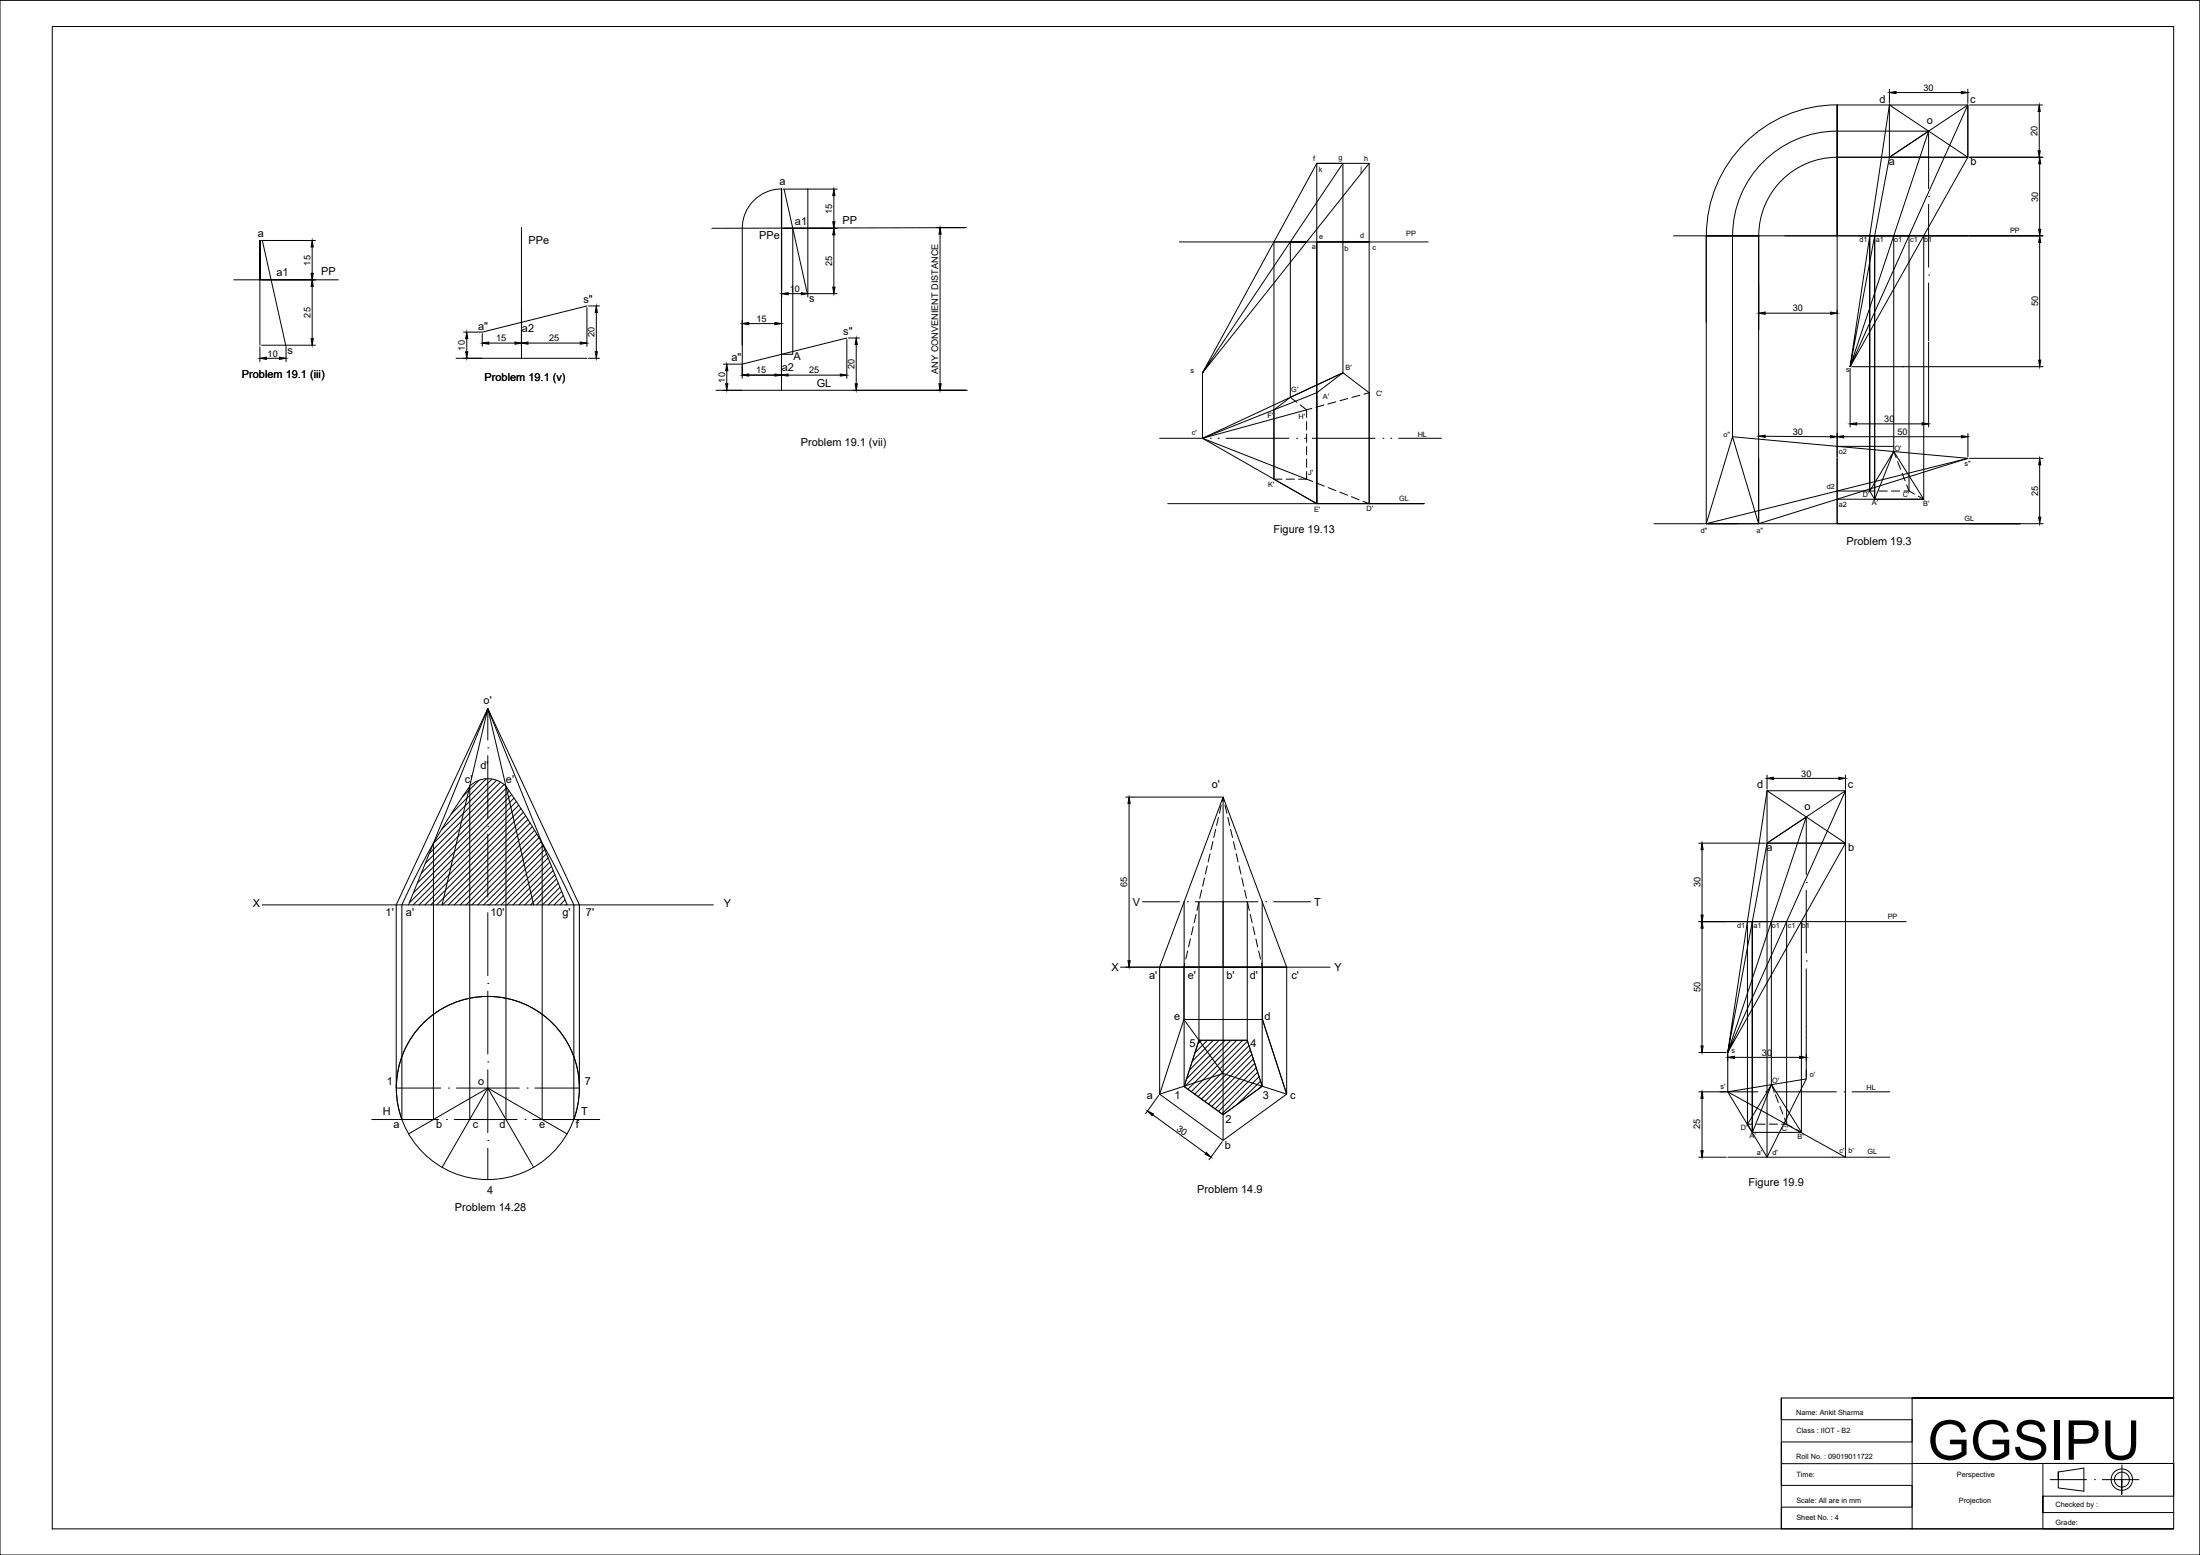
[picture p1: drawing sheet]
<svg xmlns="http://www.w3.org/2000/svg" width="841mm" height="594mm" viewBox="0 0 841 594" stroke-linecap="round" stroke-linejoin="round" font-family="sans-serif">
<!-- layer: 0 -->
<g fill="none" stroke="#000" stroke-width=".38">
<path d="M0 .1h841v594h-841zM20 10.1h811v574h-811zM722.3 34.1v5.4M724.8 35.4h25M752.3 34.1v5.4M702.3 40.1h20M702.3 40.1a50 50 0 0 0-50 50M722.3 40.1l30 20v-20h-30v20h30h-50a30 30 0 0 0-30 30v35.9v-35.9h-20v33.1M722.3 40.1l-15 100 45-80v-20l-45 100 15-80 15-10-30 90M752.3 40.1l-30 20M752.9 40.1h27.9M779.6 42.6v15"/>
<path d="M298.8 72.2a15 15 0 0 0-15 15M298.8 72.2v41.3M299.4 72.2h20.6M299.8 72.4l8.8 39.8M308.8 72.2v41.3M318.8 74.7v10M503.4 62.4h20v30h-20zM513.4 62.4v30h10v100M523.4 62.4l-63.7 80 53.7-80h-10l-43.7 80v25M737.3 72.1v-22h-35a40 40 0 0 0-40 40v76.7l90 8.3-100 25M737.3 78.1v24M752.9 60.1h28.1"/>
<path d="M779.7 62.6v25M99.4 91.9v40M100 91.9h20.6M100.3 92l9 40.3M119.3 94.4v10M199.3 86.9v50h-25M283.8 87.2v56.1h14.9v-71.1v40M298.7 99.1v50h-25M299.4 87.2h20.6M303.1 87.2v48.2h-4.4M318.8 89.7v20M358.1 87h10.7"/>
<path d="M359.4 89.5v57.1M369.4 87l-97.3 .2M450.8 92.4h95.2M503.4 92.4v100v-100h10v50M639.7 90.1h141.3M702.3 90.1v-50v160h70h-140M714.8 90.1v97.5v-97.5h1.9v100M723.9 90.1v82.4M735.4 90.1v100.6M779.7 92.6v45M89.4 106.9h39.9M119.3 109.4v20"/>
<path d="M199.3 117.5v14.8M224.4 116.9l-40 10M224.4 117.5v14.8M225 116.9h4.2M228 119.4v15M301.3 112.2h5M309.2 112.2h10.8M672.3 108.7v12.2M674.8 119.6h25M702.3 118.4v1.1M737.3 108.1v22M99.4 132.5v5.6"/>
<path d="M100 131.9h20.6M101.9 136.9h4.9M109.3 132.5v5.6M177.2 136.9h7M177.2 126.9h7M178.4 129.4v5M184.4 127.5v4.8M186.9 131.1h9.9M199.3 136.9h25.1M201.8 131.1h20M225 136.9h4.2M276.6 139.1h7"/>
<path d="M283.7 122.4v9.4M283.7 139.8v4.7M286.2 123.6h10M298.7 122.4v22.1M323.7 129.1l-40 10M323.7 129.7v14.8M324.4 129.1h4.2M327.3 131.6v15M737.3 130.7v32.5M276.6 149.1h7M277.8 141.6v5M286.2 143.3h10"/>
<path d="M298.7 149.1h71.1M301.2 143.3h20M487 156.6l-27.3 10.8M493.3 151.8v-59.4h6.2h-12.5v90.7h3.1M493.3 151.8l20.1-9.4 10 7.6v42.4h-20l-16.4-9.3v-26.5M493.3 151.8l2.5 1.9M493.3 151.8l-6.3 4.8M497 154.7l2.5 1.9v2.9M501.5 156l-41.8 11.4 39.8 15.7M503.4 150.9v41.5l-43.7-25M506.1 154.7l-3.1 .9M510.7 153.5l-3.1 .9"/>
<path d="M513.4 142.4l-53.7 25M513.4 142.4l-10 7.6-16.4 6.6M515.3 152.2l-3.1 .9M519.9 151l-3.1 .8M523.4 150l-2 .6M707.3 140.7v22.5M707.9 140.1h73.1M727.3 140.1h.1M443.3 167.4h16.4M462.7 167.4h.1M465.7 167.4h.1M468.7 167.4h24"/>
<path d="M495.7 167.4h.1M498.7 167.4h.1M499.5 161.1v3.2M499.5 165.8v3.2M499.5 170.6v3.2M499.5 175.4v3.1M501.6 167.4h24.1M528.7 167.4h.1M531.7 167.4h.1M534.7 167.4h16.3M662.3 166.8l10 33.3h-20zM672.3 175.1v25v-110h-20v110h12.1"/>
<path d="M672.3 165.4v.8M674.8 166.7l25 .1M702.3 165.6v8.9M702.3 175.1v25M702.3 170.5h21.6M704.8 166.8h45M709.8 161.9h25M723.9 172.5l-9.1 15.1 1.9 3.1h18.7l-11.5-18.2-7.2 18.2v-100.6h13.1v97.5h-2M723.9 172.5l1 2.4M725.4 176.3l1.2 3M752.3 175.1l-80 25M752.3 165.6v8.9"/>
<path d="M752.9 175.1h28.1M779.7 177.6v20M446.4 192.4h98h-21M491.7 183.1h3.1M496.4 183.1h3.1M499.5 180.1v3M499.5 183.1l2.4 .9M503.3 184.5l3 1.2M507.7 186.3l3 1.2M512.2 188l3 1.2M516.6 189.8l3 1.1M521 191.5l2.4 .9"/>
<path d="M702.3 187.6h14.4M702.3 190.7h33.1M718.3 187.6h3.2M723.1 187.6h3.1M727.2 180.8l1.1 2.9M728.9 185.2l.9 2.4 2.1 1.2M733.3 189.5l2.1 1.2M752.9 200.1h28.1M186.5 270.7v12M183 298.2l-6.2 6.2M185.9 297.5l-13.4 13.5M186.5 285.7h.1"/>
<path d="M186.5 288.7v24M188 297.7l-19.2 19.2M189.8 298.1l-24.1 24.1M191.3 298.8l-27.2 27.3M192.7 299.7l-30.1 30.1M675.5 296.1v5.4M678 297.4h25M705.5 296.1v5.4M179.6 300.4a9.8 9.8 0 0 1 13.8 0M179.6 300.4v127.3M179.6 300.4a279.7 279.7 0 0 0-26 45.3M186.5 315.7h.1"/>
<path d="M186.5 318.7v24M193.4 300.4a280.8 280.8 0 0 1 26 45.3v82a35 35 0 0 0-32.9-47 35 35 0 0 0-32.9 47M193.4 300.4v127.3M193.8 300.9l-32.7 32.7M194.7 302.2l-35.1 35.2M195.6 303.5l-37.6 37.6M196.5 304.9l-40 40M197.4 306.2l-39.5 39.5M198.3 307.6l-38.1 38.1M199.2 308.9l-36.8 36.8M200.1 310.3l-35.4 35.4M201 311.7l-34.1 34"/>
<path d="M201.8 313.1l-32.6 32.6M202.7 314.4l-31.3 31.3M203.5 315.8l-29.8 29.9M204.4 317.2l-28.5 28.5M205.2 318.6l-27.1 27.1M430.4 304.5h36.6M431.6 307v60M464.7 316.9l-.7 3.1M465.8 312.3l-.7 3.1M466.9 307.6l-.7 3.1M467.2 306.1l.4-1.6 .4 1.6M467.6 304.5v65"/>
<path d="M468.3 307.6l.7 3.1M469.4 312.3l.7 3.1M470.5 316.9l.7 3.1M690.5 312.1v22M705.5 302.1l-30 20M165.7 322.2v.1M165.7 322.1v105.6M206 320.1l-25.6 25.6M206.9 321.5l-24.3 24.2M207.3 322.1v105.6M207.6 323l-22.7 22.7M208.2 324.6l-21.1 21.1"/>
<path d="M208.9 326.2l-19.5 19.5M209.5 327.8l-17.9 17.9M210.2 329.4l-16.4 16.3M210.9 331l-14.8 14.7M211.5 332.6l-13.1 13.1M212.1 334.2l-11.5 11.5M212.8 335.8l-9.9 9.9M213.4 337.4l-8.3 8.3M214.1 339l-6.8 6.7M460.5 335.5l-.8 3.1M461.5 330.8l-.7 3.1M462.6 326.2l-.7 3.1"/>
<path d="M463.7 321.5l-.7 3.1M471.5 321.5l.7 3.1M472.6 326.2l.7 3.1M473.7 330.8l.7 3.1M474.7 335.5l.7 3.1M649.4 322.1h25.5M650.7 324.6v25M675.5 322.1h30M675.5 322.1v120M705.5 322.1h-30v-20h30v20l-30-20-15 100 45-80v-20l-45 100 15-80 15-10-30 90v15M705.5 322.1v120l-45-25M100.2 345.7h172.5"/>
<path d="M153.6 345.7v82M156.2 345.7l30.3-75-17.5 75M186.5 345.7h.1M186.5 348.7v24M204 345.7l-17.5-75 30.3 75M214.7 340.5l-5.1 5.2M215.3 342.2l-3.5 3.5M216 343.8l-1.9 1.9M216.7 345.4l-.4 .3M436.8 344.5h14.1M452.7 344.5l14.9-40 14.9 40M452.7 344.5l-9.4 25"/>
<path d="M452.7 344.5v70.5M453.9 344.5h.1M455.1 358.7l-.7 3.1M456.1 354l-.6 3.1M456.9 344.5h24M457.2 349.4l-.7 3.1M458.3 344.7l-.7 3.1M458.3 344.5v52.9M459.4 340.1l-.8 3.1M467.6 344.5v25h-24.3M475.8 340.1l.7 3.1M476.8 344.5v52.9"/>
<path d="M476.9 344.7l.7 3.1M477.9 349.4l.8 3.1M479 354l.7 3.1M480.1 358.7l.7 3.1M482.5 344.5l9.4 25h-9.3l-.4-1.6M482.5 344.5v70.5M483.9 344.5h.1M486.9 344.5h14.1M649.4 352.1h79.3M650.7 354.6v45M669.9 352.5v80M677.2 352.1v62.4"/>
<path d="M688.6 352.1v80.4M690.5 340.1v24M186.5 375.7h.1M186.5 378.7v24M428.3 369.5h80.2M443.3 369.5v48.5l24.3-7.9M453 367.9l-.4 1.6M454 363.3l-.7 3.1M481.2 363.3l.7 3.1M690.5 370.1v41.5M452.6 389.5h30l9.3 28.5-24.3 17.7-24.3-17.7zM458.3 397.4h18.5l5.7 17.6-14.9 10.8-14.9-10.7z"/>
<path d="M459.3 397.4l-1.4 1.4M461.6 397.4l-4.8 4.8M463.8 397.4l-8 8.1M466 397.4l-11.3 11.4M468.3 397.4l-14.7 14.7M470.5 397.4l-17.7 17.8M472.8 397.4l-18.7 18.7M475 397.4l-19.6 19.6M476.9 397.8l-20.2 20.2M477.5 399.5l-19.5 19.4M168.5 415.7h-17v-70l35-75 35 75v70h-17M171.5 415.7h.1"/>
<path d="M174.5 415.7h24M186.5 405.7h.1M186.5 408.7v24M201.5 415.7h.1M442.9 418.5l-5 7M478 401.2l-18.7 18.7M478.6 402.9l-18 17.9M479.1 404.6l-17.2 17.2M479.7 406.2l-16.4 16.5M480.2 407.9l-15.7 15.7M480.8 409.6l-15 15M481.3 411.3l-14.2 14.2"/>
<path d="M481.9 413l-8.9 8.9M482.4 414.8l-1.2 1.1M491.9 418l-24.3-7.9-15-20.6v-20h30v20l9.3 28.5v-48.5h-24.3v66.2M649.4 417.1h22.6M649.4 402.1h10.5M650.7 419.6v20M660.5 417.1l15 25M663 404h25M675 417.1h.1M678 417.1h24M678.1 416.7l-.9-2.3-9.1 15.1 1.8 3.1h18.8l-11.5-18.2-7.3 18.2M678.7 418.2l1.1 3"/>
<path d="M690.5 408.8v3.4l-30 4.9M690.5 412.2l-15 29.9M705 417.1h.1M708 417.1h14.4M142.1 427.7h25.6M156.2 433.2l30.3-17.5 17.5 30.3M170.7 427.7h.1M173.7 427.7h24M186.5 435.7h.1M186.5 438.7v12M200.7 427.7h.1M203.7 427.7h25.6"/>
<path d="M216.8 433.2l-30.3-17.5-17.5 30.3M440.7 425.9l20.2 14.7M467.2 436.2l-5 6.9M668.1 429.5h1.9M671.6 429.5h3.2M676.4 429.5h3.1M680.4 422.7l1.2 2.9M681.1 429.5h1.9M682.2 427.1l.8 2.4 2.2 1.2M683 429.4v-77.3h-13.1v80.4v-80.4h-1.9v77.3M686.6 431.4l2.1 1.2M649.4 442.1h10.5"/>
<path d="M660.5 442.1h61.9M681 542.4v-8.3v8.3h50v8.5h-50v8.3M731 559.2h-50v8.3h50v8.3h-50v8.3M731 559.1h100M811.2 559.7l-.1 11.3v-5.7M783.7 565.3h14M786.8 562.4l9.8-1.5v8.8l-9.8-1.2v-6.1v2.9M800.7 565.3h.1M803.7 565.3h14M831 577.9h-50v-6.3h50v-12.5h-50v25h50h-150v-50h150h-100v50"/>
<circle cx="186.5" cy="415.7" r="35"/>
<circle cx="811.1" cy="565.3" r="4.1"/>
<circle cx="811.2" cy="565.3" r="2.86"/>
</g>
<g fill="#000" stroke="#000" stroke-width=".38">
<path d="M722.3 35.4l2.5-.5v.9zM749.8 34.9l2.5 .5-2.5 .4zM779.6 40.1l.3 2.5h-.8zM779.1 57.6h.8l-.3 2.5zM318.8 72.2l.4 2.5h-.9zM779.7 60.1l.5 2.5h-.8zM119.3 91.9l.5 2.5h-.9zM318.3 84.7h.9l-.4 2.5zM318.8 87.2l.4 2.5h-.9zM359.4 87l.4 2.5h-.9zM779.4 87.6h.8l-.5 2.5zM779.7 90.1l.5 2.5h-.8z"/>
<path d="M118.9 104.4h.9l-.5 2.5zM119.3 106.9l.5 2.5h-.9zM228 116.9l.3 2.5h-.8zM298.8 112.2l2.5-.4v.8zM306.3 111.8l2.5 .4-2.5 .4zM318.3 109.7h.9l-.4 2.5zM672.3 119.6l2.5-.4v.9zM699.8 119.2l2.5 .4-2.5 .5zM99.4 136.9l2.5-.4v.8zM106.8 136.5l2.5 .4-2.5 .4zM118.9 129.4h.9l-.5 2.5zM178.4 126.9l.5 2.5h-.9z"/>
<path d="M178 134.4h.9l-.5 2.5zM184.4 131.1l2.5-.4v.8zM196.8 130.7l2.5 .4-2.5 .4zM199.3 131.1l2.5-.4v.8zM221.8 130.7l2.6 .4-2.6 .4zM227.5 134.4h.8l-.3 2.5zM283.7 123.6l2.5-.4v.9zM296.2 123.2l2.5 .4-2.5 .5zM327.3 129.1l.4 2.5h-.8zM779.4 137.6h.8l-.5 2.5zM277.8 139.1l.5 2.5h-.9zM277.4 146.6h.9l-.5 2.5z"/>
<path d="M283.7 143.3l2.5-.4v.8zM296.2 142.9l2.5 .4-2.5 .4zM298.7 143.3l2.5-.4v.8zM321.2 142.9l2.5 .4-2.5 .4zM326.9 146.6h.8l-.4 2.5zM358.9 146.6h.9l-.4 2.5zM672.3 166.6l2.5-.3v.8zM699.8 166.4l2.5 .4-2.5 .5zM702.3 166.8l2.5-.4v.9zM707.3 161.9l2.5-.4v.9zM734.8 161.5l2.5 .4-2.5 .5zM749.8 166.4l2.5 .4-2.5 .5z"/>
<path d="M779.7 175.1l.5 2.5h-.8zM779.4 197.6h.8l-.5 2.5zM675.5 297.4l2.5-.5v.9zM703 296.9l2.5 .5-2.5 .4zM431.6 304.5l.5 2.5h-.9zM650.7 322.1l.4 2.5h-.8zM650.3 349.6h.8l-.4 2.5zM650.7 352.1l.4 2.5h-.8zM431.2 367h.9l-.5 2.5zM650.3 399.6h.8l-.4 2.5zM650.7 417.1l.4 2.5h-.9zM660.5 404l2.5-.5v.9z"/>
<path d="M688 403.5l2.5 .5-2.5 .4zM438.7 424.4l2.2 1.1-.5 .7zM650.2 439.6h.9l-.4 2.5zM461.1 440.3l1.8 1.8-2.2-1.1z"/>
</g>
<g fill="#000">
<circle cx="737.3" cy="75.1" r=".17"/>
<circle cx="737.3" cy="105.1" r=".17"/>
<circle cx="690.5" cy="337.1" r=".17"/>
<circle cx="690.5" cy="367.1" r=".17"/>
</g>
<text font-size="21" x="736.8" y="557.7">GGSIPU</text>
<g font-size="4.2">
<text x="718.5" y="39.2">d</text>
<text x="753.1" y="39.2">c</text>
<text x="736.6" y="47.5">o</text>
<text x="722.1" y="63.1">a</text>
<text x="753.3" y="63.1">b</text>
<text x="297.9" y="70.8">a</text>
<text x="303.9" y="85.9">a1</text>
<text x="322.1" y="85.4">PP</text>
<text x="98.5" y="90.5">a</text>
<text x="202.1" y="93.4">PPe</text>
<text x="290.3" y="91.4">PPe</text>
<text x="105.7" y="105.5">a1</text>
<text x="122.7" y="105.1">PP</text>
<text x="223" y="115.8">s&quot;</text>
<text x="309.4" y="115.5">s</text>
<text x="182.8" y="125.9">a&quot;</text>
<text x="199.5" y="126.8">a2</text>
<text x="322.4" y="128">s&quot;</text>
<text x="109.9" y="135.2">s</text>
<text x="279.7" y="137.8">a&quot;</text>
<text x="303.4" y="137.6">A</text>
<text x="298.9" y="141.8">a2</text>
<text x="92.5" y="144.5">Problem 19.1 (iii)</text>
<text x="185.3" y="145.6">Problem 19.1 (v)</text>
<text x="312.2" y="147.8">GL</text>
<text x="306.1" y="170.6">Problem 19.1 (vii)</text>
<text x="486.8" y="203.7">Figure 19.13</text>
<text x="705.9" y="208">Problem 19.3</text>
<text x="184.9" y="269">o'</text>
<text x="183.7" y="294">d'</text>
<text x="177.7" y="299">c'</text>
<text x="193.4" y="299">e'</text>
<text x="463.2" y="300.9">o'</text>
<text x="671.7" y="301.2">d</text>
<text x="706.4" y="301.2">c</text>
<text x="689.9" y="309.5">o</text>
<text x="675.3" y="325.1">a</text>
<text x="706.5" y="325.1">b</text>
<text x="96.6" y="346.6">X</text>
<text x="276.7" y="346.6">Y</text>
<text x="433" y="346">V</text>
<text x="502.4" y="346">T</text>
<text x="147.4" y="349.9">1'</text>
<text x="155.2" y="349.9">a'</text>
<text x="187.5" y="349.9">10'</text>
<text x="215" y="349.9">g'</text>
<text x="224" y="349.9">7'</text>
<text x="424.9" y="371.1">X</text>
<text x="510.1" y="371.1">Y</text>
<text x="439.3" y="373.9">a'</text>
<text x="454" y="373.9">e'</text>
<text x="468.8" y="373.9">b'</text>
<text x="477.8" y="373.9">d'</text>
<text x="493.7" y="373.9">c'</text>
<text x="448.8" y="389.8">e</text>
<text x="483.4" y="389.8">d</text>
<text x="454.8" y="399.8">5</text>
<text x="478.1" y="399.8">4</text>
<text x="147.8" y="414.5">1</text>
<text x="182.8" y="414.5">o</text>
<text x="223.6" y="414.5">7</text>
<text x="438.4" y="419.7">a</text>
<text x="448.9" y="419.7">1</text>
<text x="482.7" y="419.7">3</text>
<text x="493.2" y="419.7">c</text>
<text x="146.3" y="426.1">H</text>
<text x="150.4" y="431">a</text>
<text x="166.7" y="431">b</text>
<text x="180.7" y="431">c</text>
<text x="191" y="431">d</text>
<text x="206.1" y="431">e</text>
<text x="220.1" y="431">f</text>
<text x="222.2" y="426.1">T</text>
<text x="468.5" y="429">2</text>
<text x="468.3" y="439">b</text>
<text x="457.7" y="455.8">Problem 14.9</text>
<text x="668.4" y="453.3">Figure 19.9</text>
<text x="186.2" y="456">4</text>
<text x="173.9" y="462.8">Problem 14.28</text>
</g>
<g font-size="3.5">
<text x="735.3" y="34.7">30</text>
<text x="778.9" y="52" transform="rotate(-90 778.9 52)">20</text>
<text x="779.1" y="77" transform="rotate(-90 779.1 77)">30</text>
<text x="318.1" y="81.8" transform="rotate(-90 318.1 81.8)">15</text>
<text x="118.7" y="101.4" transform="rotate(-90 118.7 101.4)">15</text>
<text x="318.1" y="101.7" transform="rotate(-90 318.1 101.7)">25</text>
<text x="301.9" y="111.6">10</text>
<text x="685.4" y="119">30</text>
<text x="779.1" y="117" transform="rotate(-90 779.1 117)">50</text>
<text x="118.7" y="121.3" transform="rotate(-90 118.7 121.3)">25</text>
<text x="289.2" y="123">15</text>
<text x="189.7" y="130.4">15</text>
<text x="209.9" y="130.4">25</text>
<text x="227.3" y="128.8" transform="rotate(-90 227.3 128.8)">20</text>
<text x="102.3" y="136.2">10</text>
<text x="177.8" y="133.9" transform="rotate(-90 177.8 133.9)">10</text>
<text x="289.1" y="142.6">15</text>
<text x="309.3" y="142.6">25</text>
<text x="326.6" y="141" transform="rotate(-90 326.6 141)">20</text>
<text x="358.7" y="142.8" transform="rotate(-90 358.7 142.8)">ANY CONVENIENT DISTANCE</text>
<text x="277.2" y="146.1" transform="rotate(-90 277.2 146.1)">10</text>
<text x="720.3" y="161.3">30</text>
<text x="685.4" y="166.1" transform="rotate(1 685.4 166.1)">30</text>
<text x="725.3" y="166.2">50</text>
<text x="779.1" y="189.5" transform="rotate(-90 779.1 189.5)">25</text>
<text x="688.6" y="296.7">30</text>
<text x="431" y="338.9" transform="rotate(-90 431 338.9)">65</text>
<text x="650" y="339.1" transform="rotate(-90 650 339.1)">30</text>
<text x="650" y="379.1" transform="rotate(-90 650 379.1)">50</text>
<text x="673.6" y="403.3">30</text>
<text x="449.6" y="431.6" transform="rotate(36 449.6 431.6)">30</text>
<text x="650" y="431.5" transform="rotate(-90 650 431.5)">25</text>
</g>
<g font-size="2.8">
<text x="501.9" y="61.6">f</text>
<text x="504.1" y="65.9">k</text>
<text x="511.7" y="61">g</text>
<text x="520.1" y="65.2">j</text>
<text x="521.5" y="61.5">h</text>
<text x="768.4" y="89.1">PP</text>
<text x="501.5" y="95.1">a</text>
<text x="504.3" y="91.2">e</text>
<text x="514" y="95.9">b</text>
<text x="519.9" y="90.8">d</text>
<text x="524.7" y="95.5">c</text>
<text x="537.5" y="90.2">PP</text>
<text x="710.9" y="92.6">d1</text>
<text x="717.1" y="92.6">a1</text>
<text x="724.1" y="92.6">o1</text>
<text x="730.3" y="92.6">c1</text>
<text x="735.6" y="92.6">b1</text>
<text x="455.2" y="142.7">s</text>
<text x="514.3" y="141.5">B'</text>
<text x="705.7" y="142.2">s</text>
<text x="493.6" y="149.9">G'</text>
<text x="505.7" y="152.5">A'</text>
<text x="526" y="151.2">C'</text>
<text x="484.5" y="159.6">F'</text>
<text x="496.4" y="160">H'</text>
<text x="455.7" y="166">c'</text>
<text x="542" y="166.8">HL</text>
<text x="658.8" y="167.1">o&quot;</text>
<text x="702.9" y="173.5">o2</text>
<text x="724.2" y="172.3">O'</text>
<text x="751" y="177.9">s&quot;</text>
<text x="484.8" y="186">K'</text>
<text x="500.1" y="181.6">J'</text>
<text x="534.8" y="191.3">GL</text>
<text x="698.3" y="186.7">d2</text>
<text x="712.2" y="189.8">D'</text>
<text x="727.4" y="189.9">C'</text>
<text x="502.3" y="195.7">E'</text>
<text x="522.4" y="195">D'</text>
<text x="703" y="193.8">a2</text>
<text x="715.6" y="193.1">A'</text>
<text x="735.2" y="193.2">B'</text>
<text x="650.2" y="203.6">d&quot;</text>
<text x="671.4" y="203.5">a&quot;</text>
<text x="751" y="199.2">GL</text>
<text x="721.7" y="351.2">PP</text>
<text x="664.1" y="354.6">d1</text>
<text x="670.3" y="354.6">a1</text>
<text x="677.3" y="354.6">o1</text>
<text x="683.5" y="354.6">c1</text>
<text x="688.8" y="354.6">b1</text>
<text x="662" y="402.2">s</text>
<text x="677.5" y="413.6">O'</text>
<text x="691.8" y="411.5">o'</text>
<text x="657.7" y="416">s'</text>
<text x="713.5" y="416.4">HL</text>
<text x="665.5" y="431.7">D'</text>
<text x="668.8" y="434.9">A'</text>
<text x="681.2" y="432.2">C'</text>
<text x="687.2" y="435.3">B'</text>
<text x="671.6" y="441.2">a'</text>
<text x="677.5" y="441.2">d'</text>
<text x="703.2" y="440.7">c' b'</text>
<text x="713.9" y="441">GL</text>
<text x="686.6" y="540.8">Name: Ankit Sharma</text>
<text x="686.7" y="547.5">Class : IIOT - B2</text>
<text x="686.6" y="557.5">Roll No. : 09019011722</text>
<text x="686.8" y="564.1">Time:</text>
<text x="748.1" y="564.1">Perspective</text>
<text x="686.7" y="574.2">Scale: All are in mm</text>
<text x="748.8" y="574.2">Projection</text>
<text x="785.8" y="575.9">Checked by :</text>
<text x="686.7" y="580.9">Sheet No. : 4</text>
<text x="785.8" y="582.6">Grade:</text>
</g>
</svg>
